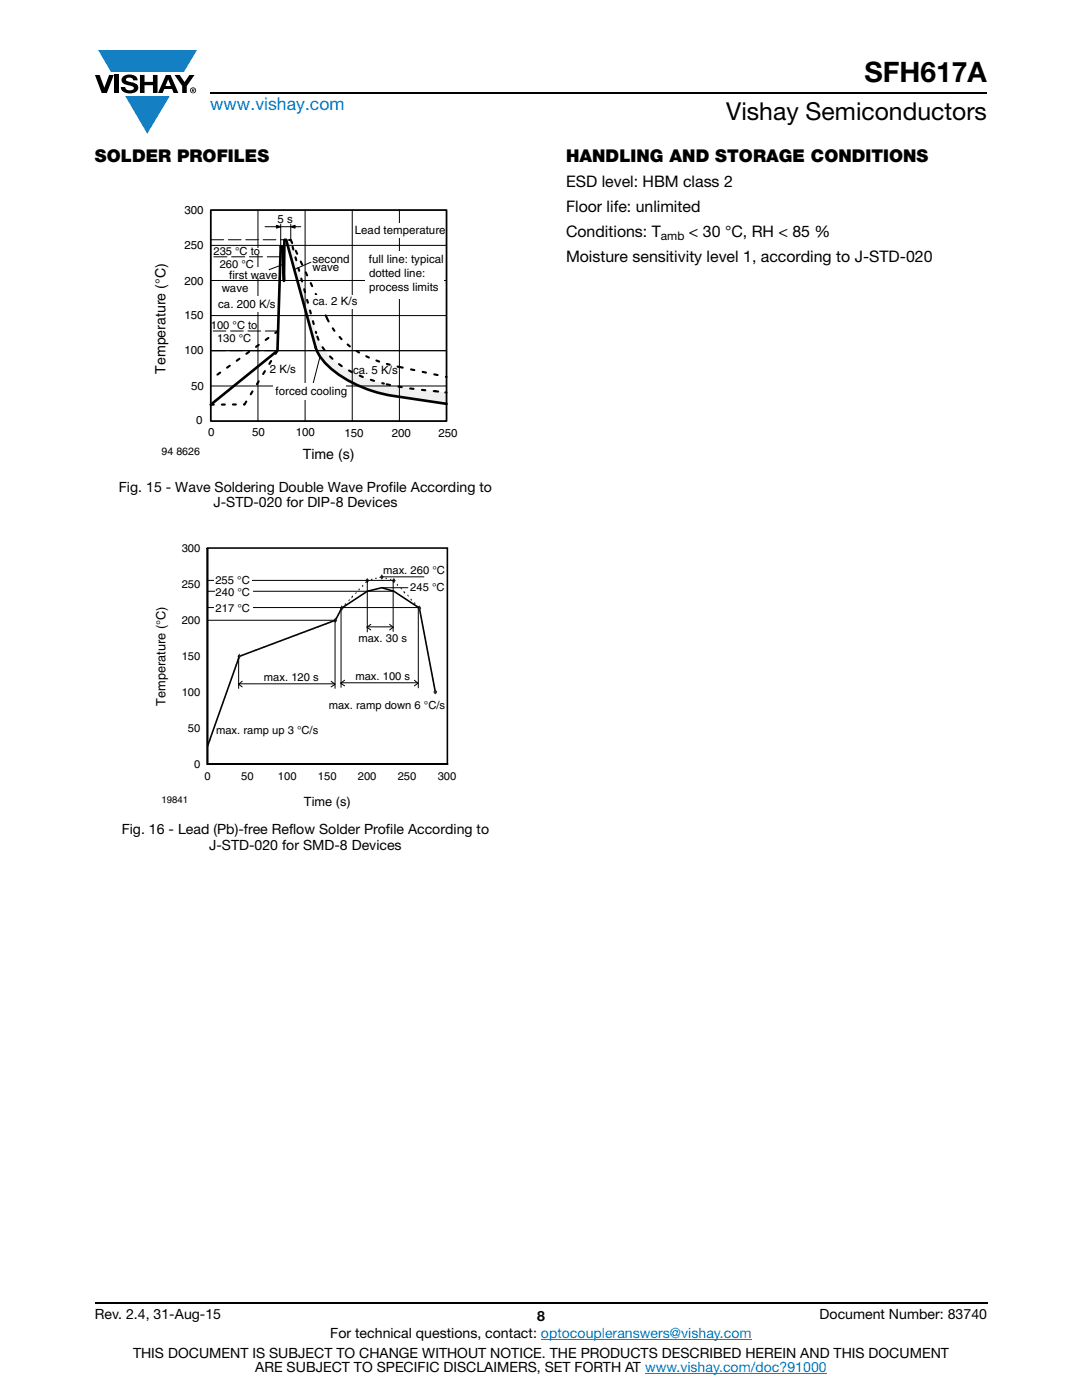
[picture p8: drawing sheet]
<svg xmlns="http://www.w3.org/2000/svg" width="216mm" height="279mm" viewBox="0 0 216 279" stroke-linecap="round" stroke-linejoin="round" font-family="sans-serif">
<g fill="#147fc3">
<path d="M19.6 10h19.7l-2.6 4.3h-1.1h-13.5z"/>
<path d="M25 19.2h8.9l-4.5 7.5z"/>
</g>
<g fill="#000">
<path d="M18.9 15h1l.9 2.5 1-2.5h.9l-1.4 3.6h-1zM22.9 15h.9v3.6h-.9zM24.6 15.3a2.1 2.1 0 0 1 2.8 .3l.1 .4h-.9a.79 .79 0 0 0-.7-.5 .79 .79 0 0 0-.8 .4l.3 .3 1 .2a1.08 1.08 0 0 1 1.2 1 1.08 1.08 0 0 1-1.1 1.2 1.73 1.73 0 0 1-2.4-1.2h.9a.96 .96 0 0 0 .8 .6 .96 .96 0 0 0 .9-.4 1.31 1.31 0 0 0-1.2-.6 1.03 1.03 0 0 1-1.1-.6 1.03 1.03 0 0 1 .2-1.1zM27.9 15h.9v1.3h1.7v-1.3h.9v3.6h-.9v-1.6h-1.7v1.6h-.9zM34.8 15h1.1l.9 1.4 1-1.4h1l-1.5 2.2v1.4h-.9v-1.4z"/>
<path d="M33.6 15.9l.5 1.3h-1.1zM33.1 15l-1.6 3.6h1l.3-.8h1.5l.3 .8h1l-1.6-3.6z"/>
<path d="M38.4 17.8h.2v.2h-.2zM38.3 17.7v.7h.1v-.3l.4 .3-.2-.3 .2-.2-.1-.2z"/>
<path d="M38.1 18a.46 .46 0 0 1 .9 0 .46 .46 0 0 1-.9 0zM37.9 18a.6 .6 0 0 0 1.2 0 .6 .6 0 0 0-1.2 0z"/>
</g>
<path d="M42 18.6h155M18.9 260h178.1" fill="none" stroke="#000" stroke-width=".36"/>
<path d="M107.9 267.3h42.1M128.7 274h36.3" fill="none" stroke="#007ec4" stroke-width=".2"/>
<path d="M30.6 40.7h60.7v51.5h-60.7z" fill="#fff"/>
<path d="M57.1 47.9h.9l5.1 18.6a12 12 0 0 0 6.1 7.2 40.4 40.4 0 0 0 15.7 4.2l4.2 .5v2.2l-10.7-1.6a25.3 25.3 0 0 1-13.4-6.4 8.2 8.2 0 0 1-2-3.3z" fill-rule="evenodd" fill="#f0f0f0"/>
<path d="M89.1 78.4l-2.2-.3" fill="none" stroke="#000" stroke-width=".42" stroke-dasharray=".6 1.4" stroke-dashoffset=".3"/>
<path d="M76.6 76.5a21.6 21.6 0 0 1-11.4-6 10.4 10.4 0 0 1-2.1-4M86.9 78.1l-6.1-.7-4.1-.8" fill="none" stroke="#000" stroke-width=".42" stroke-dasharray=".7 1.7" stroke-dashoffset=".3"/>
<path d="M63.1 66.5l-5.1-18.6" fill="none" stroke="#000" stroke-width=".42" stroke-dasharray=".6 1.6" stroke-dashoffset=".3"/>
<path d="M58 47.9h-.9" fill="none" stroke="#000" stroke-width=".42" stroke-dasharray=".7 1.9" stroke-dashoffset=".3"/>
<path d="M57.1 47.9l5.9 21.4a12.6 12.6 0 0 0 6 6.4 26.6 26.6 0 0 0 9.4 3.3l10.7 1.6" fill="none" stroke="#dedede" stroke-width=".2"/>
<path d="M42.1 56h47M42.1 49h47M51.5 41.9v42.1M60.9 41.9v42.1M70.3 41.9v42.1M79.7 41.9v42.1M42.1 77h47M42.1 70h47M42.1 63h47" fill="none" stroke="#000" stroke-width=".2"/>
<path d="M42.1 47.8h14.7M55.5 66.1h-13.4" fill="none" stroke="#000" stroke-width=".2" stroke-dasharray="2.5 .9"/>
<path d="M56 51.3h-13.9" fill="none" stroke="#000" stroke-width=".2" stroke-dasharray="2.6 .9"/>
<path d="M89.1 78.4v2.2" fill="none" stroke="#dedede" stroke-width=".34"/>
<path d="M65.3 63.6a16.6 16.6 0 0 0 9.8 8.4l4.6 1.2M42.1 80.8l6.7-.1" fill="none" stroke="#000" stroke-width=".42" stroke-dasharray=".6 1.6"/>
<path d="M58 47.9l7.3 15.7M55.5 66.1l-13.4 9.6M79.7 73.2l9.4 2M48.8 80.7l6.6-10.7" fill="none" stroke="#000" stroke-width=".42" stroke-dasharray=".7 1.7"/>
<path d="M73 50.1h15.6v9.5h-15.6z" fill="#fff"/>
<path d="M55.4 70h-13.3" fill="none" stroke="#000" stroke-width=".2" stroke-dasharray="2.5 .9"/>
<path d="M43.8 49.5h8.9v1.4h-8.9z" fill="#fff"/>
<path d="M52.9 45.2h3.1M55.2 45l.8 .2-.8 .3zM56 44.8v4.5M58 45.2h2M58 44.8v3.1M58 45.2l.9-.2v.5z" fill="none" stroke="#000" stroke-width=".2"/>
<g fill="#000">
<path d="M55.2 45l.8 .2-.8 .3z" fill-rule="evenodd"/>
<path d="M58 45.2l.9-.2v.5z" fill-rule="evenodd"/>
</g>
<path d="M48 53.2h5.9v2.1h-5.9z" fill="#fff"/>
<path d="M89.1 80.6l-10.7-1.6a25.3 25.3 0 0 1-13.3-6.4 8.3 8.3 0 0 1-2.1-3.3l-5.9-21.4h-.3l-.1 8.2-.3-6.8h-.4l-.6 20.7-13.3 10.8" fill="none" stroke="#000" stroke-width=".53"/>
<path d="M56 45.2h2M56.7 52.7l-3 1.1M62 52.3l-3.3 1.5M63.8 71.3l-1.4 5.4" fill="none" stroke="#000" stroke-width=".2"/>
<path d="M70.7 44.6h10.6v2.9h-10.6z" fill="#fff"/>
<path d="M42.1 41.9h47v42.1h-47z" fill="none" stroke="#000" stroke-width=".35"/>
<g fill="#fff">
<path d="M43.1 59.2h11.7v3.1h-11.7z"/>
<path d="M54.4 76.4h14.6v3.4h-14.6z"/>
<path d="M62.9 58.9h9.5v2.6h-9.5z"/>
<path d="M30.8 108.3h60.3v53.1h-60.3z"/>
</g>
<path d="M41.4 109.4h47.9v43.1h-47.9v-43.1v43.1h47.9M86.9 138.1l-3.2-16.7-5.1-3.4-2.4-.7-2.9 .7-5.1 3.4-1.3 2.4-19.1 7.2-6.4 17.9" fill="none" stroke="#000001" stroke-width=".32"/>
<g fill="#062e16">
<path d="M41.5 148.7h.1l-.1 .5h-.2z" fill-rule="evenodd"/>
<path d="M41.8 147.7h.2l-.1 .3h-.2z" fill-rule="evenodd"/>
<path d="M42.2 146.6h.1l-.1 .3h-.1z" fill-rule="evenodd"/>
<path d="M43 144.4h.1l-.1 .4h-.2z" fill-rule="evenodd"/>
<path d="M43.7 142.3h.2l-.1 .3h-.2z" fill-rule="evenodd"/>
<path d="M44.1 141.1h.1l-.1 .4h-.2z" fill-rule="evenodd"/>
<path d="M44.5 140h.1l-.1 .4h-.1z" fill-rule="evenodd"/>
<path d="M44.9 139h.2l-.2 .3h-.2z" fill-rule="evenodd"/>
<path d="M45.2 137.9h.2l-.1 .3h-.2z" fill-rule="evenodd"/>
<path d="M45.6 136.8h.2l-.2 .4h-.1z" fill-rule="evenodd"/>
<path d="M46 135.7h.1l-.1 .4h-.1z" fill-rule="evenodd"/>
<path d="M46.3 134.6h.2l-.1 .3h-.1z" fill-rule="evenodd"/>
<path d="M46.8 133.5h.2l-.2 .3h-.2z" fill-rule="evenodd"/>
<path d="M47.1 132.4h.2l-.2 .4h-.1z" fill-rule="evenodd"/>
<path d="M47.5 131.3h.1l-.1 .4h-.1z" fill-rule="evenodd"/>
<path d="M47.6 130.9l.3-.1 .1 .2-.3 .1z" fill-rule="evenodd"/>
<path d="M48.5 130.6l.2-.1 .1 .2-.3 .1z" fill-rule="evenodd"/>
<path d="M50.1 130l.3-.1v.2l-.2 .1z" fill-rule="evenodd"/>
<path d="M50.9 129.7l.3-.1v.2l-.3 .1z" fill-rule="evenodd"/>
<path d="M51.7 129.4l.3-.1 .1 .2-.3 .1z" fill-rule="evenodd"/>
<path d="M52.6 129.1l.2-.1 .1 .2-.3 .1z" fill-rule="evenodd"/>
<path d="M53.3 128.8l.3-.1 .1 .2-.3 .1z" fill-rule="evenodd"/>
<path d="M54.2 128.5l.3-.1v.2l-.2 .1z" fill-rule="evenodd"/>
<path d="M55 128.2l.3-.2v.3l-.2 .1z" fill-rule="evenodd"/>
<path d="M55.8 127.8l.3-.1 .1 .2-.3 .1z" fill-rule="evenodd"/>
<path d="M56.7 127.5l.3-.1v.2l-.3 .1z" fill-rule="evenodd"/>
<path d="M57.4 127.2l.3-.1 .1 .2-.3 .1z" fill-rule="evenodd"/>
<path d="M58.3 126.9l.3-.1 .1 .2-.3 .1z" fill-rule="evenodd"/>
<path d="M59.1 126.6l.3-.1 .1 .2-.3 .1z" fill-rule="evenodd"/>
<path d="M59.9 126.3l.3-.1 .1 .2-.3 .1z" fill-rule="evenodd"/>
<path d="M60.8 126l.3-.1v.2l-.3 .1z" fill-rule="evenodd"/>
<path d="M61.5 125.7l.3-.1 .1 .2-.3 .1z" fill-rule="evenodd"/>
<path d="M62.4 125.4l.3-.1v.2l-.2 .1z" fill-rule="evenodd"/>
<path d="M63.2 125.1l.3-.1 .1 .2-.3 .1z" fill-rule="evenodd"/>
<path d="M64 124.8l.3-.1 .1 .2-.3 .1z" fill-rule="evenodd"/>
<path d="M64.9 124.5l.3-.1v.2l-.3 .1z" fill-rule="evenodd"/>
<path d="M65.7 124.2l.2-.1 .1 .2-.2 .1z" fill-rule="evenodd"/>
<path d="M66.5 123.9l.3-.1v.2l-.2 .1z" fill-rule="evenodd"/>
<path d="M67 123.7h.2l-.1 .3h-.2z" fill-rule="evenodd"/>
<path d="M67.5 122.6h.1l-.1 .4h-.2z" fill-rule="evenodd"/>
<path d="M67.9 121.6h.2l-.2 .4h-.1z" fill-rule="evenodd"/>
<path d="M68.1 121.2l.2-.2v.4l-.2 .2z" fill-rule="evenodd"/>
<path d="M68.8 120.5l.2-.2v.3l-.2 .2z" fill-rule="evenodd"/>
<path d="M69.7 119.6h.2l-.2 .3h-.2z" fill-rule="evenodd"/>
<path d="M70.4 118.8l.1 .3-.3 .3-.1-.3z" fill-rule="evenodd"/>
<path d="M71 118.2h.2l-.2 .3h-.2z" fill-rule="evenodd"/>
<path d="M71.5 117.6l.2-.2 .1 .3-.2 .2z" fill-rule="evenodd"/>
<path d="M72.2 116.9l.2-.2 .1 .3-.2 .2z" fill-rule="evenodd"/>
<path d="M72.9 116.2l.2-.2 .1 .2-.3 .2z" fill-rule="evenodd"/>
<path d="M73.1 115.8l.3-.1 .1 .2-.3 .1z" fill-rule="evenodd"/>
<path d="M74 115.6l.3-.1v.2l-.2 .1z" fill-rule="evenodd"/>
<path d="M74.8 115.4l.3-.1 .1 .2-.3 .1z" fill-rule="evenodd"/>
<path d="M75.7 115.2l.3-.1v.2l-.2 .1z" fill-rule="evenodd"/>
<path d="M76.1 115.1l.3 .1-.1 .2-.3-.1z" fill-rule="evenodd"/>
<path d="M77 115.3l.2 .1v.2l-.3-.1z" fill-rule="evenodd"/>
<path d="M77.8 115.6l.3-.1v.2l-.3 .1z" fill-rule="evenodd"/>
<path d="M78.5 115.8l.2 .2v.3l-.3-.2z" fill-rule="evenodd"/>
<path d="M79.2 116.5l.2 .2v.3l-.2-.2z" fill-rule="evenodd"/>
<path d="M79.9 117.3h.2l.2 .3h-.2z" fill-rule="evenodd"/>
<path d="M80.6 117.9l.3 .3-.1 .3-.3-.3z" fill-rule="evenodd"/>
<path d="M81.2 118.7h.2l.2 .3h-.2z" fill-rule="evenodd"/>
<path d="M82 119.4l.2 .2-.1 .3-.2-.2z" fill-rule="evenodd"/>
<path d="M82.7 120.1l.2 .2-.1 .3-.2-.2z" fill-rule="evenodd"/>
<path d="M83.3 120.8l.3 .2-.1 .2-.2-.2z" fill-rule="evenodd"/>
<path d="M83.6 121.2h.1l.1 .5h-.1z" fill-rule="evenodd"/>
<path d="M83.8 122.5h.2v.4h-.1z" fill-rule="evenodd"/>
<path d="M84 123.6h.2v.4h-.1z" fill-rule="evenodd"/>
<path d="M84.2 124.8h.2l.1 .4h-.2z" fill-rule="evenodd"/>
<path d="M84.5 126h.2v.3h-.1z" fill-rule="evenodd"/>
<path d="M84.7 127.1h.2l.1 .4h-.2z" fill-rule="evenodd"/>
<path d="M85 128.4h.1l.1 .4h-.2z" fill-rule="evenodd"/>
<path d="M85.2 129.6h.1l.1 .3h-.2z" fill-rule="evenodd"/>
<path d="M85.4 130.7h.1l.1 .4h-.2z" fill-rule="evenodd"/>
<path d="M85.6 131.9h.1l.1 .4h-.1z" fill-rule="evenodd"/>
<path d="M85.8 133.1h.1l.1 .3h-.1z" fill-rule="evenodd"/>
<path d="M86.1 134.2h.1l.1 .4h-.1z" fill-rule="evenodd"/>
<path d="M86.3 135.5h.1l.1 .4h-.1z" fill-rule="evenodd"/>
<path d="M86.5 136.6h.1l.1 .4h-.1z" fill-rule="evenodd"/>
<path d="M86.7 137.8h.2v.4h-.1z" fill-rule="evenodd"/>
</g>
<path d="M47.8 130.7l.2 .3-.2 .3-.3-.3z" fill="#292d2f"/>
<path d="M48 131l-.2-.3-.2 .3 .2 .3" fill="none" stroke="#292d2f" stroke-width=".27"/>
<path d="M66.9 123.5l.2 .3-.2 .3-.2-.3z" fill-rule="evenodd" fill="#292d2f"/>
<path d="M66.9 123.5l.2 .3-.2 .3-.2-.3z" fill="none" stroke="#292d2f" stroke-width=".27"/>
<path d="M68.2 121l.2 .3-.2 .4-.2-.4z" fill-rule="evenodd" fill="#292d2f"/>
<path d="M68.2 121l.2 .3-.2 .4-.2-.4z" fill="none" stroke="#292d2f" stroke-width=".27"/>
<path d="M73.3 115.6l.2 .3-.2 .3-.2-.3z" fill-rule="evenodd" fill="#292d2f"/>
<path d="M73.3 115.6l.2 .3-.2 .3-.2-.3z" fill="none" stroke="#292d2f" stroke-width=".27"/>
<path d="M76.2 114.9l.2 .3-.2 .3-.2-.3z" fill-rule="evenodd" fill="#292d2f"/>
<path d="M76.2 114.9l.2 .3-.2 .3-.2-.3z" fill="none" stroke="#292d2f" stroke-width=".27"/>
<path d="M78.6 115.6l.2 .3-.2 .3-.2-.3z" fill-rule="evenodd" fill="#292d2f"/>
<path d="M78.6 115.6l.2 .3-.2 .3-.2-.3z" fill="none" stroke="#292d2f" stroke-width=".27"/>
<path d="M83.7 121l.2 .3-.2 .4-.2-.4z" fill-rule="evenodd" fill="#292d2f"/>
<path d="M83.7 121l.2 .3-.2 .4-.2-.4z" fill="none" stroke="#292d2f" stroke-width=".27"/>
<path d="M86.9 137.8l.2 .3-.2 .3-.3-.3z" fill-rule="evenodd" fill="#292d2f"/>
<path d="M86.9 137.8l.2 .3-.2 .3-.3-.3z" fill="none" stroke="#292d2f" stroke-width=".32"/>
<path d="M41.5 118h37.2M76.2 117.3h5.2M41.5 123.8h25.4" fill="none" stroke="#000001" stroke-width=".2"/>
<path d="M42.8 117.3h7.6v1.6h-7.6z" fill="#fff"/>
<path d="M41.5 121.2h42.1M47.6 136.5h19.2M47.6 130.9v6.5M48.3 136l-.7 .6 .7 .5M66.1 136l.8 .6-.8 .5M66.9 123.7v13.7M68 136.3h15.4M68.1 121.3v15.9M68.8 135.8l-.8 .6 .8 .5M82.7 135.8l.7 .6-.7 .5M83.5 121.2v16.1" fill="none" stroke="#000001" stroke-width=".2"/>
<path d="M42.8 120.3h7.7v1.7h-7.7z" fill="#fff"/>
<path d="M41.5 115.8h37.2M73.3 115.9v10.2M76.2 115.1h8.4M78.4 116v10M73.2 125.1h5.2M74 124.6l-.8 .6 .8 .5M77.7 124.6l.7 .6-.7 .5" fill="none" stroke="#000001" stroke-width=".2"/>
<path d="M42.8 115h7.6v1.6h-7.6z" fill="#fff"/>
<text font-size="5.6" x="172.5" y="16.4">SFH617A</text>
<text font-size="4.9" x="144.9" y="24">Vishay Semiconductors</text>
<text font-size="3.5" fill="#007ec4" x="42" y="21.9">www.vishay.com</text>
<g font-size="3.5">
<text x="18.9" y="32.3">SOLDER PROFILES</text>
<text x="112.9" y="32.3">HANDLING AND STORAGE CONDITIONS</text>
</g>
<g font-size="3.2">
<text x="112.9" y="37.4">ESD level: HBM class 2</text>
<text x="112.9" y="42.3">Floor life: unlimited</text>
<text x="112.9" y="47.3">Conditions: T</text>
<text x="137.5" y="47.3">&lt; 30 °C, RH &lt; 85 %</text>
<text x="112.9" y="52.2">Moisture sensitivity level 1, according to J-STD-020</text>
</g>
<g font-size="2.8">
<text x="33" y="74.6" transform="rotate(-90 33 74.6)">Temperature (°C)</text>
<text x="60.4" y="91.6">Time (s)</text>
<text x="23.7" y="98.1">Fig. 15 - Wave Soldering Double Wave Profile According to</text>
<text x="42.6" y="101.3">J-STD-020 for DIP-8 Devices</text>
<text x="24.3" y="166.5">Fig. 16 - Lead (Pb)-free Reflow Solder Profile According to</text>
<text x="41.7" y="169.6">J-STD-020 for SMD-8 Devices</text>
<text x="18.9" y="263.3">Rev. 2.4, 31-Aug-15</text>
<text x="107.2" y="263.6">8</text>
<text x="163.6" y="263.3">Document Number: 83740</text>
<text x="65.9" y="267.1">For technical questions, contact: optocoupleranswers@vishay.com</text>
<text x="26.5" y="271">THIS DOCUMENT IS SUBJECT TO CHANGE WITHOUT NOTICE. THE PRODUCTS DESCRIBED HEREIN AND THIS DOCUMENT</text>
<text x="50.9" y="273.8">ARE SUBJECT TO SPECIFIC DISCLAIMERS, SET FORTH AT www.vishay.com/doc?91000</text>
</g>
<text font-size="2.6" fill="#000001" x="33" y="140.8" transform="rotate(-90 33 140.8)">Temperature (°C)</text>
<text font-size="2.5" fill="#000001" x="60.6" y="160.8">Time (s)</text>
<text font-size="2.4" x="131.9" y="47.9">amb</text>
<g font-size="2.3">
<text x="36.8" y="42.7">300</text>
<text x="55.4" y="44.5">5 s</text>
<text x="70.8" y="46.7">Lead temperature</text>
<text x="36.8" y="49.7">250</text>
<text x="62.3" y="52.5">second</text>
<text x="73.6" y="52.4">full line: typical</text>
<text x="36.8" y="56.9">200</text>
<text x="44.2" y="58.2">wave</text>
<text x="45.7" y="55.6">first wave</text>
<text x="62.3" y="54.1">wave</text>
<text x="73.6" y="55.2">dotted line:</text>
<text x="73.6" y="58">process limits</text>
<text x="36.8" y="63.6">150</text>
<text x="43.5" y="61.4">ca. 200 K/s</text>
<text x="62.4" y="60.8">ca. 2 K/s</text>
<text x="36.8" y="70.6">100</text>
<text x="38.1" y="77.8">50</text>
<text x="53.8" y="74.5">2 K/s</text>
<text x="70.5" y="74.6">ca. 5 K/s</text>
<text x="55" y="78.7">forced cooling</text>
<text x="39.1" y="84.6">0</text>
<text x="41.5" y="87">0</text>
<text x="50.3" y="87">50</text>
<text x="59" y="87">100</text>
<text x="68.7" y="87.2">150</text>
<text x="78.2" y="87.2">200</text>
<text x="87.5" y="87.2">250</text>
</g>
<g font-size="2.2">
<text x="42.6" y="50.9">235 °C to</text>
<text x="43.8" y="53.6">260 °C</text>
<text x="42.1" y="65.6">100 °C to</text>
<text x="43.3" y="68.3">130 °C</text>
</g>
<g font-size="2.2" fill="#000001">
<text x="36.3" y="110.2">300</text>
<text x="36.3" y="117.4">250</text>
<text x="43" y="116.6">255 °C</text>
<text x="43" y="119">240 °C</text>
<text x="76.5" y="114.6">max. 260 °C</text>
<text x="81.9" y="117.9">245 °C</text>
<text x="36.3" y="124.6">200</text>
<text x="43" y="122.1">217 °C</text>
<text x="36.3" y="131.8">150</text>
<text x="71.5" y="128">max. 30 s</text>
<text x="52.7" y="135.9">max. 120 s</text>
<text x="70.9" y="135.6">max. 100 s</text>
<text x="36.3" y="138.9">100</text>
<text x="65.6" y="141.5">max. ramp down 6 °C/s</text>
<text x="37.5" y="146.1">50</text>
<text x="43.1" y="146.6">max. ramp up 3 °C/s</text>
<text x="38.7" y="153.3">0</text>
<text x="40.8" y="155.7">0</text>
<text x="48.1" y="155.7">50</text>
<text x="55.5" y="155.7">100</text>
<text x="63.4" y="155.7">150</text>
<text x="71.4" y="155.7">200</text>
<text x="79.4" y="155.7">250</text>
<text x="87.3" y="155.7">300</text>
</g>
<text font-size="2.1" x="32.2" y="90.9">94 8626</text>
<text font-size="1.9" fill="#000001" x="32.2" y="160.2">19841</text>
</svg>
